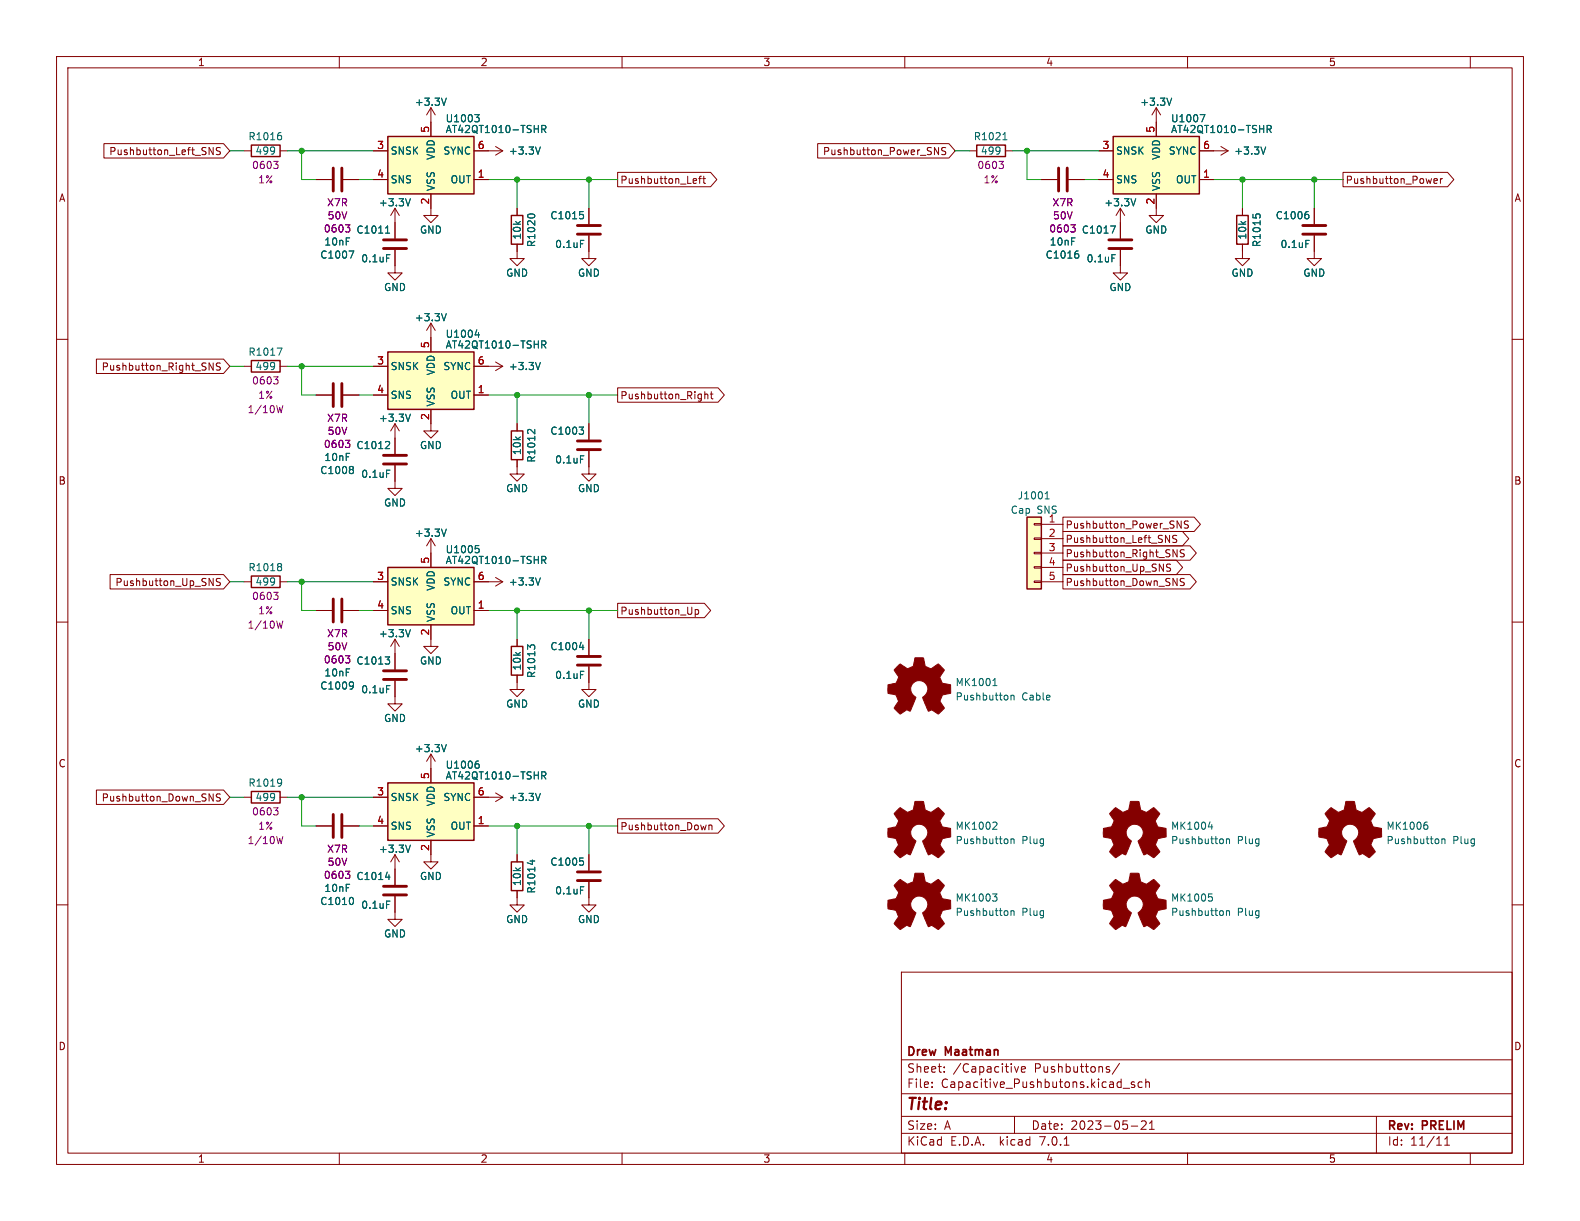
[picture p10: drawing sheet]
<svg xmlns="http://www.w3.org/2000/svg" width="279mm" height="216mm" viewBox="0 0 279 216" stroke-linecap="round" stroke-linejoin="round" font-family="sans-serif">
<g fill="none" stroke="#840000" stroke-width=".18">
<path d="M10 10h259.4v195.9h-259.4zM12 12h255.4v191.9h-255.4zM60 10v2M76.2 19.1v5M76.2 19.1l-.8 1.2M76.2 19.1l.8 1.2M110 10v2M160 10v2M204.5 19.1v5M204.5 19.1l-.8 1.2M204.5 19.1l.7 1.2M210 10v2"/>
<path d="M260 10v2M18.4 25.4h21.1l1.1 1.3-1.1 1.2h-21.1zM37 26.1l.7 1.2v-1.2M39 26.1h-.5l-.2 .1v.4l.5 .2 .2 .3-.3 .2h-.5M43.2 26.7h1.2M49.5 26.7h1.3M55.9 31.8h2.8M60.7 31.8h2.8M66 31.8h2.6M66 26.7h2.6M69.8 36.8v5.4M69.8 36.8l-.7 1.3"/>
<path d="M69.8 36.8l.8 1.3M76.2 34.3v3.8h-1.3l1.3 1.3 1.3-1.3h-1.3M83.8 31.8h2.6M83.8 26.7h5.1M87.6 25.9l1.3 .8M88.9 26.7l-1.3 .7M91.4 36.8v1.3M104.1 36.8v2.8M109.2 30.5h16.5l1.1 1.3-1.1 1.2h-16.5zM123.1 31.6l.1 .3-.6 .1M123.5 31.6h.5M124 31.2l-.3 .1v1.1"/>
<path d="M124.3 31.6h.5M124.5 31.2v1l.3 .2M144.6 25.4h23.2l1.1 1.3-1.1 1.2h-23.2zM165.2 26.1l.8 1.2v-1.2M167.2 26.1h-.4l-.2 .1v.4l.5 .2 .1 .3-.2 .2h-.5M171.4 26.7h1.3M177.8 26.7h1.3M184.1 31.8h2.8M189 31.8h2.8M194.3 31.8h2.5M194.3 26.7h2.5M198.1 36.8l-.7 1.3"/>
<path d="M198.1 36.8v5.4M198.1 36.8l.8 1.3M204.5 34.3v3.8h-1.3l1.3 1.3 1.2-1.3h-1.2M212.1 31.8h2.5M212.1 26.7h5.1M215.9 25.9l1.3 .8M217.2 26.7l-1.3 .7M219.7 36.8v1.3M232.4 36.8v2.8M237.5 30.5h18.5l1.1 1.3-1.1 1.2h-18.5zM253.6 32l.6-.1-.1-.3h-.3l-.2 .2v.6h.5M254.7 31.6v.8"/>
<path d="M255.1 31.6l-.4 .2M10 60h2M69.8 44.2v4.1h1.3l-1.3 1.2-1.2-1.2h1.2M76.2 57.2l-.8 1.2M76.2 57.2v5M76.2 57.2l.8 1.2M91.4 43.2v2.5h1.3l-1.3 1.3-1.2-1.3h1.2M104.1 41.7v4h1.3l-1.3 1.3-1.2-1.3h1.2M198.1 44.2v4.1h1.3l-1.3 1.2-1.3-1.2h1.3M219.7 43.2v2.5h1.3l-1.3 1.3-1.3-1.3h1.3M232.4 41.7v4h1.3l-1.3 1.3-1.3-1.3h1.3M267.4 60h2"/>
<path d="M17 63.5h22.5l1.1 1.3-1.1 1.2h-22.5zM37 64.2l.7 1.2v-1.2M39 64.2h-.5l-.2 .1v.4l.5 .2 .2 .3-.3 .2h-.5M43.2 64.8h1.2M49.5 64.8h1.3M55.9 69.9h2.8M60.7 69.9h2.8M66 69.9h2.6M66 64.8h2.6M69.8 74.9v5.4M69.8 74.9l-.7 1.3M69.8 74.9l.8 1.3"/>
<path d="M76.2 72.4v3.8h-1.3l1.3 1.3 1.3-1.3h-1.3M83.8 69.9h2.6M83.8 64.8h5.1M87.6 64l1.3 .8M88.9 64.8l-1.3 .7M91.4 74.9v1.3M104.1 79.8v4h1.3l-1.3 1.3-1.2-1.3h1.2M104.1 74.9v2.8M109.2 68.6h17.8l1.1 1.3-1.1 1.2h-17.8zM124.6 69.3v1.2M124.6 69.8l.2-.1h.3l.1 .8M125.6 69.7h.5"/>
<path d="M125.8 69.3v1l.3 .2M69.8 82.3v4.1h1.3l-1.3 1.2-1.2-1.2h1.2M76.2 95.3v5M76.2 95.3l-.8 1.2M76.2 95.3l.8 1.2M91.4 81.3v2.5h1.3l-1.3 1.3-1.2-1.3h1.2M182.9 97.7h1.2v.2h-1.2zM182.9 95.1h1.2v.3h-1.2zM182.9 92.6h1.2v.2h-1.2zM184.1 92.7h3.9M184.1 95.3h3.9M184.1 97.8h3.9"/>
<path d="M188 96.5h22.4l1.2 1.3-1.2 1.3h-22.4zM188 94h21.1l1.1 1.3-1.1 1.2h-21.1zM188 99.1h20l1.1 1.2-1.1 1.3h-20zM188 91.4h23.2l1.1 1.3-1.1 1.3h-23.2zM206.1 94.7l.7 1.2v-1.2M207 99.8l-.5-.1-.2 .2v.3l.6 .3 .1 .3-.2 .2-.5-.1M207.4 97.2l.8 1.3v-1.3M208.1 94.7h-.5l-.2 .1v.3l.6 .3 .1 .3-.3 .2h-.4M208.2 92.1l.7 1.3v-1.3M209.4 97.3l-.5-.1-.1 .1v.4l.5 .2 .1 .3-.2 .3-.5-.1M210.1 92.2l-.4-.1-.2 .1v.4l.5 .2 .1 .3-.2 .3-.5-.1M10 110h2"/>
<path d="M19.5 101.6h20l1.1 1.3-1.1 1.2h-20zM37 102.3l.7 1.2v-1.2M39 102.3h-.5l-.2 .1v.4l.5 .2 .2 .3-.3 .2h-.5M43.2 102.9h1.2M49.5 102.9h1.3M55.9 108h2.8M60.7 108h2.8M66 102.9h2.6M66 108h2.6M69.8 113v5.4M69.8 113l-.7 1.3M69.8 113l.8 1.3"/>
<path d="M76.2 110.5v3.8h-1.3l1.3 1.3 1.3-1.3h-1.3M83.8 102.9h5.1M83.8 108h2.6M87.6 102.1l1.3 .8M88.9 102.9l-1.3 .7M91.4 119.4v2.5h1.3l-1.3 1.3-1.2-1.3h1.2M91.4 113v1.3M104.1 117.9v4h1.3l-1.3 1.3-1.2-1.3h1.2M104.1 113v2.8M109.2 106.7h15.4l1.1 1.3-1.1 1.2h-15.4zM122.9 107.8v1.3M122.9 107.8h.4l.2 .2-.1 .6h-.5"/>
<path d="M182.9 102.7h1.2v.3h-1.2zM182.9 100.2h1.2v.3h-1.2zM184.1 100.3h3.9M184.1 102.9h3.9M188 101.6h22.4l1.2 1.3-1.2 1.2h-22.4zM207.4 102.3l.8 1.2v-1.2M209.4 102.3h-.5l-.1 .1v.4l.5 .2 .1 .3-.2 .2h-.5M267.4 110h2M17 139.7h22.5l1.1 1.3-1.1 1.2h-22.5zM69.8 120.4v4.1h1.3l-1.3 1.2-1.2-1.2h1.2M76.2 133.4v5M76.2 133.4l-.8 1.2"/>
<path d="M76.2 133.4l.8 1.2M10 160h2M37 140.4l.7 1.2v-1.2M39 140.4h-.5l-.2 .1v.4l.5 .2 .2 .3-.3 .2h-.5M43.2 141h1.2M49.5 141h1.3M55.9 146.1h2.8M60.7 146.1h2.8M66 146.1h2.6M66 141h2.6M69.8 158.5v4.1h1.3l-1.3 1.2-1.2-1.2h1.2M69.8 151.1v5.4"/>
<path d="M69.8 151.1l-.7 1.3M69.8 151.1l.8 1.3M76.2 148.6v3.8h-1.3l1.3 1.3 1.3-1.3h-1.3M83.8 146.1h2.6M83.8 141h5.1M87.6 140.2l1.3 .8M88.9 141l-1.3 .7M91.4 157.5v2.5h1.3l-1.3 1.3-1.2-1.3h1.2M91.4 151.1v1.3M104.1 156v4h1.3l-1.3 1.3-1.2-1.3h1.2M104.1 151.1v2.8M109.2 144.8h17.8l1.1 1.3-1.1 1.2h-17.8z"/>
<path d="M124.9 145.9l-.3 .8M125.4 145.9v.8M125.4 146l.1-.1h.3l.1 .8M267.4 160h2M159.4 171.9h108v32h-108zM159.4 197.4h108M159.4 193.4h108M159.4 187.4h108M164.8 192.2v.1M164.8 191.4v.1M167 189.5v.1M167 188.7v.1"/>
<path d="M179.4 188.6l.4 1 .3-1M179.4 197.4v3M180.6 189.1l.7-.1v-.3l-.5-.1-.2 .2 .1 .7h.6M195.8 189.1l.4 .1 .1 .2-.3 .2h-.2M195.8 188.6l.4 .1M198 188l-1.3 2M198.6 192.4h1.2M200 199.1h1.2M200.6 191.4l-.3-.1-.3 .2 .1 .2 .5 .2v.3h-.6M201.8 198.3l.6-.1 .2 .1 .1 .3-.9 1.1h.9M202 191.4l-.5-.1-.2 .3v.4l.1 .2h.6M202.6 191.4l.2-.1 .4 .1 .1 .9"/>
<path d="M202.6 190.8v1.5M203.3 199.7h.8M203.3 198.6l.4-.4v1.5M243.4 197.4v6.5M60 203.9v2M110 203.9v2M159.4 200.4h108M160 203.9v2M188.2 202.5h.8M210 203.9v2M255.5 202.5h.8M255.5 201.4l.4-.4v1.5"/>
<path d="M260 203.9v2"/>
</g>
<g fill="#840000" stroke="#840000" stroke-width=".18">
<path d="M158.6 143.3l.6-.5 .9 .6a.62 .62 0 0 0 1 0l.2-.1a1.62 1.62 0 0 0 .4-1.4l.1-.2h1.5l.2 .8a.74 .74 0 0 0 .6 1l.5 .2 1.3-.9 1.1 1-.4 .7a.75 .75 0 0 0-.2 1.2l.2 .5 1.5 .3v1.5l-1.4 .3-.1 .1a1.23 1.23 0 0 0-.3 1.2l.7 1-.1 .1-1 1-.8-.6a.54 .54 0 0 0-.9 .1l-1-2.4a2.33 2.33 0 0 0 .8-1.9 1.54 1.54 0 0 0-2.5-.7 1.54 1.54 0 0 0 .5 2.5l-1.1 2.5a.69 .69 0 0 0-1.1 .1l-.6 .4-1.1-1.1 .8-1.2-.2-.5a.71 .71 0 0 0-.9-.8l-.8-.1v-1.5l.5-.1a1.11 1.11 0 0 0 1.2-.7 .72 .72 0 0 0-.2-1.2l-.4-.6z"/>
<path d="M196.7 143.3l.6-.5 .9 .6a.62 .62 0 0 0 1 0l.2-.1a1.62 1.62 0 0 0 .4-1.4l.1-.2h1.5l.2 .8a.74 .74 0 0 0 .6 1l.5 .2 1.3-.9 1.1 1-.4 .7a.75 .75 0 0 0-.2 1.2l.2 .5 1.5 .3v1.5l-1.4 .3-.1 .1a1.23 1.23 0 0 0-.3 1.2l.7 1-.1 .1-1 1-.8-.6a.54 .54 0 0 0-.9 .1l-1-2.4a2.33 2.33 0 0 0 .8-1.9 1.54 1.54 0 0 0-2.5-.7 1.54 1.54 0 0 0 .5 2.5l-1.1 2.5a.69 .69 0 0 0-1.1 .1l-.6 .4-1.1-1.1 .8-1.2-.2-.5a.71 .71 0 0 0-.9-.8l-.8-.1v-1.5l.5-.1a1.11 1.11 0 0 0 1.2-.7 .72 .72 0 0 0-.2-1.2l-.4-.6z"/>
<path d="M158.6 156l.6-.5 .9 .6a.62 .62 0 0 0 1 0l.2-.1a1.62 1.62 0 0 0 .4-1.4l.1-.2h1.5l.2 .8a.74 .74 0 0 0 .6 1l.5 .2 1.3-.9 1.1 1-.4 .7a.75 .75 0 0 0-.2 1.2l.2 .5 1.5 .3v1.5l-1.4 .3-.1 .1a1.23 1.23 0 0 0-.3 1.2l.7 1-.1 .1-1 1-.8-.6a.54 .54 0 0 0-.9 .1l-1-2.4a2.33 2.33 0 0 0 .8-1.9 1.54 1.54 0 0 0-2.5-.7 1.54 1.54 0 0 0 .5 2.5l-1.1 2.5a.69 .69 0 0 0-1.1 .1l-.6 .4-1.1-1.1 .8-1.2-.2-.5a.71 .71 0 0 0-.9-.8l-.8-.1v-1.5l.5-.1a1.11 1.11 0 0 0 1.2-.7 .72 .72 0 0 0-.2-1.2l-.4-.6z"/>
<path d="M196.7 156l.6-.5 .9 .6a.62 .62 0 0 0 1 0l.2-.1a1.62 1.62 0 0 0 .4-1.4l.1-.2h1.5l.2 .8a.74 .74 0 0 0 .6 1l.5 .2 1.3-.9 1.1 1-.4 .7a.75 .75 0 0 0-.2 1.2l.2 .5 1.5 .3v1.5l-1.4 .3-.1 .1a1.23 1.23 0 0 0-.3 1.2l.7 1-.1 .1-1 1-.8-.6a.54 .54 0 0 0-.9 .1l-1-2.4a2.33 2.33 0 0 0 .8-1.9 1.54 1.54 0 0 0-2.5-.7 1.54 1.54 0 0 0 .5 2.5l-1.1 2.5a.69 .69 0 0 0-1.1 .1l-.6 .4-1.1-1.1 .8-1.2-.2-.5a.71 .71 0 0 0-.9-.8l-.8-.1v-1.5l.5-.1a1.11 1.11 0 0 0 1.2-.7 .72 .72 0 0 0-.2-1.2l-.4-.6z"/>
<path d="M234.8 143.3l.6-.5 .9 .6a.62 .62 0 0 0 1 0l.2-.1a1.62 1.62 0 0 0 .4-1.4l.1-.2h1.5l.2 .8a.74 .74 0 0 0 .6 1l.5 .2 1.3-.9 1.1 1-.4 .7a.75 .75 0 0 0-.2 1.2l.2 .5 1.5 .3v1.5l-1.4 .3-.1 .1a1.23 1.23 0 0 0-.3 1.2l.7 1-.1 .1-1 1-.8-.6a.54 .54 0 0 0-.9 .1l-1-2.4a2.33 2.33 0 0 0 .8-1.9 1.54 1.54 0 0 0-2.5-.7 1.54 1.54 0 0 0 .5 2.5l-1.1 2.5a.69 .69 0 0 0-1.1 .1l-.6 .4-1.1-1.1 .8-1.2-.2-.5a.71 .71 0 0 0-.9-.8l-.8-.1v-1.5l.5-.1a1.11 1.11 0 0 0 1.2-.7 .72 .72 0 0 0-.2-1.2l-.4-.6z"/>
<path d="M158.6 117.9l.6-.5 .9 .6a.62 .62 0 0 0 1 0l.2-.1a1.62 1.62 0 0 0 .4-1.4l.1-.2h1.5l.2 .8a.74 .74 0 0 0 .6 1l.5 .2 1.3-.9 1.1 1-.4 .7a.75 .75 0 0 0-.2 1.2l.2 .5 1.5 .3v1.5l-1.4 .3-.1 .1a1.23 1.23 0 0 0-.3 1.2l.7 1-.1 .1-1 1-.8-.6a.54 .54 0 0 0-.9 .1l-1-2.4a2.33 2.33 0 0 0 .8-1.9 1.54 1.54 0 0 0-2.5-.7 1.54 1.54 0 0 0 .5 2.5l-1.1 2.5a.69 .69 0 0 0-1.1 .1l-.6 .4-1.1-1.1 .8-1.2-.2-.5a.71 .71 0 0 0-.9-.8l-.8-.1v-1.5l.5-.1a1.11 1.11 0 0 0 1.2-.7 .72 .72 0 0 0-.2-1.2l-.4-.6z"/>
</g>
<g fill="none" stroke="#006464" stroke-width=".18">
<path d="M78.9 17.4l-.4 1.2M207.2 17.4l-.4 1.2M49.4 23.4h.3M49.6 23.9l.2 .3v.3l-.2 .2M72.6 35.1l-.5 1.3M84 20.3h.7l-.4 .5M84.5 20.8l.2 .2v.3l-.2 .2M93.4 38l.4-.2 .7 .2M95.6 26l-.5 1.3M95.8 22.8h.6l.1-.2v-.3l-.7-.1v1.2M96.1 22.8l.4 .6M102.5 37.4h.6"/>
<path d="M102.9 37.9l.3 .2v.3l-.3 .3M177.3 24.7h.8M177.6 23.6l.1-.2v1.3M196.4 40h.8l-.5 1.2M200.8 35.1l-.4 1.3M212.2 20.3h.9l-.6 1.2M221.6 37.9v.6M222.1 38.1l.2-.3h.3l.2 .3M223.8 26l-.4 1.3M224.1 22.8h.6l.1-.2-.1-.3-.6-.1v1.2M224.4 22.8l.4 .6M231.1 37.4h.2"/>
<path d="M231.2 37.9l.3 .2v.3l-.3 .3M61.7 44.4h.9l-.6 1.2M68.2 41.2h.7M68.4 45h.6M68.4 40.1l.1-.1v1.2M78.9 55.5l-.4 1.2M84 59.2h.8M84.6 58.8v.8M102.6 42.5h.7M190.4 44.4h.3M190.5 44.9l.3 .2v.3l-.3 .2M196.6 45h.6"/>
<path d="M230.9 42.5h.6M49 61.5h.9l-.6 1.3M68.7 78.1l.2 .2-.1 .3-.7 .7h.8M72.6 73.2l-.5 1.3M94.6 75.9v.8l-.8-.7-.3-.1-.2 .3M95.6 64.1l-.5 1.3M95.8 60.9h.6l.1-.2v-.3l-.7-.1v1.2M96.1 60.9l.4 .6M102.4 75.5h.8l-.4 .5M102.9 76l.3 .2v.3l-.3 .3M49.6 99.6l.2 .3-.2 .3 .2 .2v.3l-.2 .2M62.3 82.5l.2 .2-.2 .3 .2 .3v.2l-.2 .2"/>
<path d="M68.4 83.1h.6M78.9 93.6l-.4 1.2M84.1 96.5h.6M84.5 97l.2 .2v.3l-.2 .2M95.8 99h.6l.1-.2v-.3l-.7-.1v1.2M96.1 99l.4 .6M102.6 80.6h.7M184.8 88.2h.7M184.9 87.3l.3-.4v1.3M68.1 116.2h.8l-.4 .4M68.7 116.6l.2 .3v.3l-.2 .2M72.6 111.3l-.5 1.3"/>
<path d="M93.8 114.5l-.5-.5v.8M93.8 114.3l.2-.3h.3l.3 .3M95.6 102.2l-.5 1.3M102.5 114.5h.8M102.6 118.7h.7M103.1 114v.9M49.6 137.7l.1 .2a1.07 1.07 0 0 1-.1 1M49.8 138.3l-.2 .2M62.3 120.6l.1 .1a1.07 1.07 0 0 1-.1 1M62.5 121.1l-.2 .3M68.4 121.2h.6M78.9 131.7l-.4 1.2"/>
<path d="M84.4 134.6h.2M84.5 135.1l.2 .2v.3l-.2 .2M95.8 137.1h.6l.1-.2v-.3l-.7-.1v1.2M96.1 137.1l.4 .6M175.6 121.2h.7M175.7 120.3l.2-.3v1.2M178.8 122.9v.9M178.8 123.1l.2-.2 .3 .1v.8M62.3 158.7l.2 .5-.2 .7M68.2 155.1h.8M68.4 159.3h.6M68.8 154.7v.8"/>
<path d="M72.6 149.4l-.5 1.3M93.7 152.2h.9M94.1 152.1v.8M95.6 140.3l-.5 1.3M102.5 151.7h.6M102.6 156.8h.7M102.9 152.2l.3 .2v.3l-.3 .3M175.5 158.1h.8l-.4 .5M175.8 145.4h.4l.1 .3-.8 .9h.8M176.1 158.6l.2 .2v.3l-.2 .2M178.8 148.3v.9M178.8 148.5l.2-.2 .3 .1v.8"/>
<path d="M213.7 146.2h.8M213.7 158.1h.6M213.9 158.6h.3l.2 .2-.1 .4-.4 .1M214.3 145.8v.8M216.9 148.5l.2-.2 .3 .1v.8M216.9 148.3v.9M252 145.9h.3l.2 .2-.1 .4-.4 .1M252.1 145.4h.3M255 148.5l.2-.2 .3 .1v.8M255 148.3v.9M178.8 161v.9M178.8 161.2l.2-.2 .3 .1v.8"/>
<path d="M216.9 161v.9M216.9 161.2l.2-.2 .3 .1v.8"/>
</g>
<g fill="#ffffc2" stroke="#ffffc2" stroke-width=".18">
<path d="M196.8 24.1h15.3v10.2h-15.3z"/>
<path d="M181.6 91.4h2.5v12.7h-2.5z"/>
<path d="M68.6 62.2h15.2v10.2h-15.2z"/>
<path d="M68.6 100.3h15.2v10.2h-15.2z"/>
<path d="M68.6 138.4h15.2v10.2h-15.2z"/>
<path d="M68.6 24.1h15.2v10.2h-15.2z"/>
</g>
<g fill="none" stroke="#840000" stroke-width=".25">
<path d="M44.4 25.7h5.1v2h-5.1zM68.6 24.1h15.2v10.2h-15.2zM90.4 38.1h2.1v5.1h-2.1zM172.7 25.7h5.1v2h-5.1zM196.8 24.1h15.3v10.2h-15.3zM218.7 38.1h2v5.1h-2zM44.4 63.8h5.1v2h-5.1zM68.6 62.2h15.2v10.2h-15.2zM90.4 76.2h2.1v5.1h-2.1zM181.6 91.4h2.5v12.7h-2.5zM44.4 101.9h5.1v2h-5.1zM68.6 100.3h15.2v10.2h-15.2z"/>
<path d="M90.4 114.3h2.1v5.1h-2.1zM44.4 140h5.1v2h-5.1zM68.6 138.4h15.2v10.2h-15.2zM90.4 152.4h2.1v5.1h-2.1z"/>
</g>
<g fill="none" stroke="#840000" stroke-width=".51">
<path d="M58.9 29.7v4.1M60.5 29.7v4.1M102.1 39.9h4.1M187.2 29.7v4.1M188.7 29.7v4.1M230.4 39.9h4M67.8 43.9h4.1M67.8 42.4h4.1M102.1 41.4h4.1M196.1 43.9h4.1M196.1 42.4h4.1M230.4 41.4h4"/>
<path d="M58.9 67.8v4.1M60.5 67.8v4.1M102.1 79.5h4.1M102.1 78h4.1M67.8 82h4.1M67.8 80.5h4.1M58.9 105.9v4.1M60.5 105.9v4.1M67.8 118.6h4.1M102.1 117.6h4.1M102.1 116.1h4.1M67.8 120.1h4.1"/>
<path d="M58.9 144v4.1M60.5 144v4.1M67.8 158.2h4.1M67.8 156.7h4.1M102.1 155.7h4.1M102.1 154.2h4.1"/>
</g>
<g fill="none" stroke="#840084" stroke-width=".18">
<path d="M48.4 28.5h.8l-.5 .5M48.9 29l.3 .3v.3l-.3 .2M61.1 39.8h.8l-.5 .4M176.7 28.5h.7l-.4 .5M177.2 29l.2 .3v.3l-.2 .2M189.4 39.8h.7l-.4 .4M61.6 40.2l.3 .3v.3l-.3 .2M189.9 40.2l.2 .3v.3l-.2 .2M48.4 66.6h.8l-.5 .5M48.9 67.1l.3 .3v.3l-.3 .2M50 71.7l-.3 1.3-.2-.9-.3 .9M61.1 77.9h.8l-.5 .4"/>
<path d="M61.6 78.3l.3 .3v.3l-.3 .2M48.4 104.7h.8l-.5 .5M48.9 105.2l.3 .3v.3l-.3 .2M50 109.8l-.3 1.3-.2-.9-.3 .9M61.1 116h.8l-.5 .4M61.6 116.4l.3 .3v.3l-.3 .2M48.4 142.8h.8l-.5 .5M48.9 143.3l.3 .3v.3l-.3 .2M50 147.9l-.3 1.3-.2-.9-.3 .9M61.1 154.1h.8l-.5 .4M61.6 154.5l.3 .3v.3l-.3 .2"/>
</g>
<g fill="none" stroke="#009600" stroke-width=".18">
<path d="M40.6 26.7h2.6M50.8 26.7h15.2M53.3 26.7v5.1h2.6M63.5 31.8h2.5M86.4 31.8h22.8M91.4 31.8v5M104.1 31.8v5M168.9 26.7h2.5M179.1 26.7h15.2M181.6 26.7v5.1h2.5M191.8 31.8h2.5M214.6 31.8h22.9"/>
<path d="M219.7 31.8v5M232.4 31.8v5M40.6 64.8h2.6M50.8 64.8h15.2M53.3 64.8v5.1h2.6M63.5 69.9h2.5M86.4 69.9h22.8M91.4 69.9v5M104.1 69.9v5M40.6 102.9h2.6M50.8 102.9h15.2M53.3 102.9v5.1h2.6"/>
<path d="M63.5 108h2.5M86.4 108h22.8M91.4 108v5M104.1 108v5M40.6 141h2.6M50.8 141h15.2M53.3 141v5.1h2.6M63.5 146.1h2.5M86.4 146.1h22.8M91.4 146.1v5M104.1 146.1v5"/>
</g>
<g fill="#009600" stroke="#009600" stroke-width=".18">
<circle cx="181.6" cy="26.7" r=".46"/>
<circle cx="232.4" cy="31.8" r=".46"/>
<circle cx="219.7" cy="31.8" r=".46"/>
<circle cx="91.4" cy="108" r=".46"/>
<circle cx="104.1" cy="108" r=".46"/>
<circle cx="53.3" cy="141" r=".46"/>
<circle cx="53.3" cy="102.9" r=".46"/>
<circle cx="91.4" cy="146.1" r=".46"/>
<circle cx="104.1" cy="69.9" r=".46"/>
<circle cx="91.4" cy="69.9" r=".46"/>
<circle cx="104.1" cy="146.1" r=".46"/>
<circle cx="53.3" cy="26.7" r=".46"/>
<circle cx="53.3" cy="64.8" r=".46"/>
<circle cx="104.1" cy="31.8" r=".46"/>
<circle cx="91.4" cy="31.8" r=".46"/>
</g>
<text font-size="2.8" fill="#840000" x="160.4" y="196.7">Title:</text>
<g font-size="2.1" fill="#840000">
<text x="160.4" y="189.8">Sheet:</text>
<text x="160.4" y="187">Drew</text>
<text x="167.3" y="187">Maatman</text>
<text x="168.6" y="189.8">/Capacitive</text>
<text x="182.9" y="189.8">Pushbuttons/</text>
<text x="160.4" y="192.5">File:</text>
<text x="166.4" y="192.5">Capacitive_Pushbutons.kicad_sch</text>
<text x="160.4" y="202.7">KiCad</text>
<text x="160.4" y="199.9">Size:</text>
<text x="167" y="199.9">A</text>
<text x="168.1" y="202.7">E.D.A.</text>
<text x="176.8" y="202.7">kicad</text>
<text x="182.4" y="199.9">Date:</text>
<text x="183.9" y="202.7">7.0.1</text>
<text x="189.3" y="199.9">2023-05-21</text>
<text x="245.4" y="200.1">Rev:</text>
<text x="245.4" y="202.7">Id:</text>
<text x="249.4" y="202.7">11/11</text>
<text x="251.6" y="200.1">PRELIM</text>
</g>
<g font-size="1.8" fill="#840000">
<text x="35" y="11.8">1</text>
<text x="85" y="11.8">2</text>
<text x="135" y="11.8">3</text>
<text x="185" y="11.8">4</text>
<text x="235" y="11.8">5</text>
<text x="19.2" y="27.6">Pushbutton_Left_SNS</text>
<text x="145.4" y="27.6">Pushbutton_Power_SNS</text>
<text x="10.4" y="35.8">A</text>
<text x="109.7" y="32.7">Pushbutton_Left</text>
<text x="238" y="32.7">Pushbutton_Power</text>
<text x="267.8" y="35.8">A</text>
<text x="17.9" y="65.7">Pushbutton_Right_SNS</text>
<text x="109.7" y="70.8">Pushbutton_Right</text>
<text x="10.3" y="85.8">B</text>
<text x="267.7" y="85.8">B</text>
<text x="188.4" y="93.6">Pushbutton_Power_SNS</text>
<text x="188.4" y="98.7">Pushbutton_Right_SNS</text>
<text x="188.4" y="96.2">Pushbutton_Left_SNS</text>
<text x="188.4" y="101.2">Pushbutton_Up_SNS</text>
<text x="20.3" y="103.8">Pushbutton_Up_SNS</text>
<text x="188.4" y="103.8">Pushbutton_Down_SNS</text>
<text x="109.7" y="108.9">Pushbutton_Up</text>
<text x="10.3" y="135.8">C</text>
<text x="267.7" y="135.8">C</text>
<text x="17.9" y="141.9">Pushbutton_Down_SNS</text>
<text x="109.7" y="147">Pushbutton_Down</text>
<text x="10.3" y="185.8">D</text>
<text x="267.7" y="185.8">D</text>
<text x="35" y="205.7">1</text>
<text x="85" y="205.7">2</text>
<text x="135" y="205.7">3</text>
<text x="185" y="205.7">4</text>
<text x="235" y="205.7">5</text>
</g>
<g font-size="1.8" fill="#006464">
<text x="73.3" y="18.9">+3.3V</text>
<text x="78.7" y="21.8">U1003</text>
<text x="78.7" y="23.7">AT42QT1010-TSHR</text>
<text x="201.6" y="18.9">+3.3V</text>
<text x="207" y="21.8">U1007</text>
<text x="207" y="23.7">AT42QT1010-TSHR</text>
<text x="43.9" y="25">R1016</text>
<text x="45.1" y="27.5">499</text>
<text x="69.1" y="27.5">SNSK</text>
<text x="77" y="28.4" transform="rotate(-90 77 28.4)">VDD</text>
<text x="78.3" y="27.5">SYNC</text>
<text x="89.9" y="27.5">+3.3V</text>
<text x="172.1" y="25">R1021</text>
<text x="173.4" y="27.5">499</text>
<text x="197.4" y="27.5">SNSK</text>
<text x="205.3" y="28.4" transform="rotate(-90 205.3 28.4)">VDD</text>
<text x="206.6" y="27.5">SYNC</text>
<text x="218.2" y="27.5">+3.3V</text>
<text x="69.1" y="32.6">SNS</text>
<text x="77" y="33.8" transform="rotate(-90 77 33.8)">VSS</text>
<text x="79.6" y="32.6">OUT</text>
<text x="197.4" y="32.6">SNS</text>
<text x="205.3" y="33.8" transform="rotate(-90 205.3 33.8)">VSS</text>
<text x="207.8" y="32.6">OUT</text>
<text x="63" y="41.5">C1011</text>
<text x="66.9" y="36.6">+3.3V</text>
<text x="74.2" y="41.5">GND</text>
<text x="97.3" y="38.9">C1015</text>
<text x="191.2" y="41.5">C1017</text>
<text x="195.2" y="36.6">+3.3V</text>
<text x="202.5" y="41.5">GND</text>
<text x="225.5" y="38.9">C1006</text>
<text x="56.6" y="45.9">C1007</text>
<text x="57.3" y="43.6">10nF</text>
<text x="63.8" y="46.5">0.1uF</text>
<text x="92.3" y="42.4" transform="rotate(-90 92.3 42.4)">10k</text>
<text x="94.8" y="43.8" transform="rotate(-90 94.8 43.8)">R1020</text>
<text x="98.1" y="44">0.1uF</text>
<text x="184.8" y="45.9">C1016</text>
<text x="185.6" y="43.6">10nF</text>
<text x="192.1" y="46.5">0.1uF</text>
<text x="220.5" y="42.4" transform="rotate(-90 220.5 42.4)">10k</text>
<text x="223.1" y="43.8" transform="rotate(-90 223.1 43.8)">R1015</text>
<text x="226.4" y="44">0.1uF</text>
<text x="67.9" y="51.6">GND</text>
<text x="89.4" y="49.1">GND</text>
<text x="102.1" y="49.1">GND</text>
<text x="196.1" y="51.6">GND</text>
<text x="217.7" y="49.1">GND</text>
<text x="230.4" y="49.1">GND</text>
<text x="73.3" y="57">+3.3V</text>
<text x="78.7" y="59.9">U1004</text>
<text x="43.9" y="63.1">R1017</text>
<text x="45.1" y="65.6">499</text>
<text x="69.1" y="65.6">SNSK</text>
<text x="78.3" y="65.6">SYNC</text>
<text x="78.7" y="61.8">AT42QT1010-TSHR</text>
<text x="89.9" y="65.6">+3.3V</text>
<text x="69.1" y="70.7">SNS</text>
<text x="77" y="71.9" transform="rotate(-90 77 71.9)">VSS</text>
<text x="77" y="66.5" transform="rotate(-90 77 66.5)">VDD</text>
<text x="79.6" y="70.7">OUT</text>
<text x="66.9" y="74.7">+3.3V</text>
<text x="97.3" y="77">C1003</text>
<text x="56.6" y="84">C1008</text>
<text x="57.3" y="81.7">10nF</text>
<text x="63" y="79.6">C1012</text>
<text x="74.2" y="79.6">GND</text>
<text x="92.3" y="80.5" transform="rotate(-90 92.3 80.5)">10k</text>
<text x="94.8" y="81.9" transform="rotate(-90 94.8 81.9)">R1012</text>
<text x="98.1" y="82.1">0.1uF</text>
<text x="63.8" y="84.6">0.1uF</text>
<text x="67.9" y="89.7">GND</text>
<text x="89.4" y="87.2">GND</text>
<text x="102.1" y="87.2">GND</text>
<text x="179.9" y="88.5">J1001</text>
<text x="73.3" y="95.1">+3.3V</text>
<text x="178.7" y="91">Cap</text>
<text x="183.3" y="91">SNS</text>
<text x="185.4" y="92.5">1</text>
<text x="43.9" y="101.2">R1018</text>
<text x="78.7" y="98">U1005</text>
<text x="78.7" y="99.9">AT42QT1010-TSHR</text>
<text x="45.1" y="103.7">499</text>
<text x="69.1" y="103.7">SNSK</text>
<text x="77" y="104.6" transform="rotate(-90 77 104.6)">VDD</text>
<text x="78.3" y="103.7">SYNC</text>
<text x="89.9" y="103.7">+3.3V</text>
<text x="66.9" y="112.8">+3.3V</text>
<text x="69.1" y="108.8">SNS</text>
<text x="77" y="110" transform="rotate(-90 77 110)">VSS</text>
<text x="79.6" y="108.8">OUT</text>
<text x="57.3" y="119.8">10nF</text>
<text x="63" y="117.7">C1013</text>
<text x="74.2" y="117.7">GND</text>
<text x="92.3" y="118.6" transform="rotate(-90 92.3 118.6)">10k</text>
<text x="94.8" y="120" transform="rotate(-90 94.8 120)">R1013</text>
<text x="97.3" y="115.1">C1004</text>
<text x="56.6" y="122.1">C1009</text>
<text x="63.8" y="122.7">0.1uF</text>
<text x="89.4" y="125.3">GND</text>
<text x="98.1" y="120.2">0.1uF</text>
<text x="102.1" y="125.3">GND</text>
<text x="168.9" y="121.5">MK1001</text>
<text x="168.9" y="124">Pushbutton</text>
<text x="180.7" y="124">Cable</text>
<text x="67.9" y="127.8">GND</text>
<text x="73.3" y="133.2">+3.3V</text>
<text x="78.7" y="136.1">U1006</text>
<text x="78.7" y="138">AT42QT1010-TSHR</text>
<text x="43.9" y="139.3">R1019</text>
<text x="45.1" y="141.8">499</text>
<text x="69.1" y="141.8">SNSK</text>
<text x="77" y="142.7" transform="rotate(-90 77 142.7)">VDD</text>
<text x="78.3" y="141.8">SYNC</text>
<text x="89.9" y="141.8">+3.3V</text>
<text x="69.1" y="146.9">SNS</text>
<text x="77" y="148.1" transform="rotate(-90 77 148.1)">VSS</text>
<text x="79.6" y="146.9">OUT</text>
<text x="168.9" y="146.9">MK1002</text>
<text x="168.9" y="149.4">Pushbutton</text>
<text x="180.7" y="149.4">Plug</text>
<text x="207" y="146.9">MK1004</text>
<text x="207" y="149.4">Pushbutton</text>
<text x="218.8" y="149.4">Plug</text>
<text x="245.1" y="146.9">MK1006</text>
<text x="245.1" y="149.4">Pushbutton</text>
<text x="256.9" y="149.4">Plug</text>
<text x="63" y="155.8">C1014</text>
<text x="66.9" y="150.9">+3.3V</text>
<text x="74.2" y="155.8">GND</text>
<text x="97.3" y="153.2">C1005</text>
<text x="56.6" y="160.2">C1010</text>
<text x="57.3" y="157.9">10nF</text>
<text x="63.8" y="160.8">0.1uF</text>
<text x="92.3" y="156.7" transform="rotate(-90 92.3 156.7)">10k</text>
<text x="94.8" y="158.1" transform="rotate(-90 94.8 158.1)">R1014</text>
<text x="98.1" y="158.3">0.1uF</text>
<text x="168.9" y="159.6">MK1003</text>
<text x="207" y="159.6">MK1005</text>
<text x="67.9" y="165.9">GND</text>
<text x="89.4" y="163.4">GND</text>
<text x="102.1" y="163.4">GND</text>
<text x="168.9" y="162.1">Pushbutton</text>
<text x="180.7" y="162.1">Plug</text>
<text x="207" y="162.1">Pushbutton</text>
<text x="218.8" y="162.1">Plug</text>
</g>
<g font-size="1.8" fill="#a90000">
<text x="75.9" y="23.5" transform="rotate(-90 75.9 23.5)">5</text>
<text x="204.2" y="23.5" transform="rotate(-90 204.2 23.5)">5</text>
<text x="66.6" y="26.4">3</text>
<text x="84.4" y="26.4">6</text>
<text x="194.9" y="26.4">3</text>
<text x="212.7" y="26.4">6</text>
<text x="66.6" y="31.5">4</text>
<text x="84.4" y="31.5">1</text>
<text x="194.9" y="31.5">4</text>
<text x="212.7" y="31.5">1</text>
<text x="75.9" y="36.2" transform="rotate(-90 75.9 36.2)">2</text>
<text x="204.2" y="36.2" transform="rotate(-90 204.2 36.2)">2</text>
<text x="66.6" y="64.5">3</text>
<text x="75.9" y="61.6" transform="rotate(-90 75.9 61.6)">5</text>
<text x="84.4" y="64.5">6</text>
<text x="66.6" y="69.6">4</text>
<text x="84.4" y="69.6">1</text>
<text x="75.9" y="74.3" transform="rotate(-90 75.9 74.3)">2</text>
<text x="185.4" y="95">2</text>
<text x="75.9" y="99.7" transform="rotate(-90 75.9 99.7)">5</text>
<text x="185.4" y="97.5">3</text>
<text x="185.4" y="100.1">4</text>
<text x="66.6" y="102.6">3</text>
<text x="66.6" y="107.7">4</text>
<text x="84.4" y="107.7">1</text>
<text x="84.4" y="102.6">6</text>
<text x="185.4" y="102.6">5</text>
<text x="75.9" y="112.4" transform="rotate(-90 75.9 112.4)">2</text>
<text x="75.9" y="137.8" transform="rotate(-90 75.9 137.8)">5</text>
<text x="66.6" y="140.7">3</text>
<text x="84.4" y="140.7">6</text>
<text x="66.6" y="145.8">4</text>
<text x="84.4" y="145.8">1</text>
<text x="75.9" y="150.5" transform="rotate(-90 75.9 150.5)">2</text>
</g>
<g font-size="1.8" fill="#840084">
<text x="44.5" y="30">0603</text>
<text x="45.6" y="32.6">1%</text>
<text x="172.8" y="30">0603</text>
<text x="173.9" y="32.6">1%</text>
<text x="57.2" y="41.3">0603</text>
<text x="57.8" y="36.6">X7R</text>
<text x="57.9" y="39">50V</text>
<text x="185.5" y="41.3">0603</text>
<text x="186.1" y="36.6">X7R</text>
<text x="186.1" y="39">50V</text>
<text x="44.5" y="68.1">0603</text>
<text x="45.6" y="70.7">1%</text>
<text x="43.7" y="73.2">1/10W</text>
<text x="57.8" y="74.7">X7R</text>
<text x="57.9" y="77.1">50V</text>
<text x="57.2" y="79.4">0603</text>
<text x="44.5" y="106.2">0603</text>
<text x="43.7" y="111.3">1/10W</text>
<text x="45.6" y="108.8">1%</text>
<text x="57.8" y="112.8">X7R</text>
<text x="57.2" y="117.5">0603</text>
<text x="57.9" y="115.2">50V</text>
<text x="43.7" y="149.4">1/10W</text>
<text x="44.5" y="144.3">0603</text>
<text x="45.6" y="146.9">1%</text>
<text x="57.2" y="155.6">0603</text>
<text x="57.8" y="150.9">X7R</text>
<text x="57.9" y="153.3">50V</text>
</g>
</svg>
